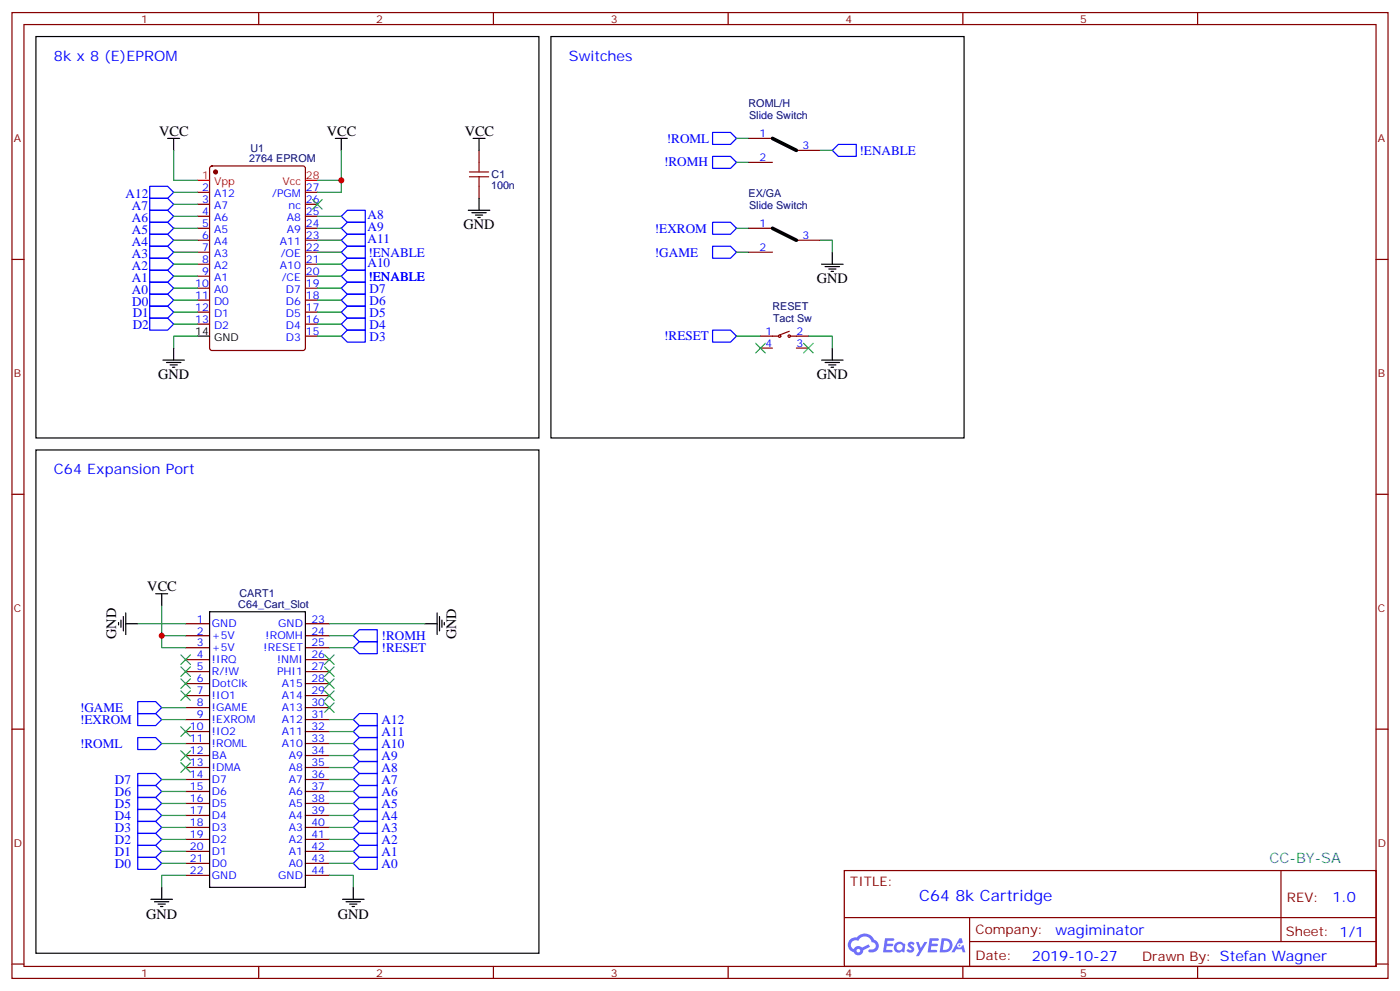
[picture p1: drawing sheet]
<svg xmlns="http://www.w3.org/2000/svg" width="412mm" height="292mm" viewBox="0 0 412 292" stroke-linecap="round" stroke-linejoin="round" font-family="sans-serif">
<g fill="none" stroke="#870000" stroke-width=".35">
<path d="M3.5 3.7h405.4v284.3h-405.4zM7.1 7.2h398.2v277.3h-398.2zM76.2 3.7v3.5M145.3 3.7v3.5M214.5 3.7v3.5M283.6 3.7v3.5M352.8 3.7v3.5M3.5 76.4h3.6M405.3 76.4h3.6M3.5 145.5h3.6M405.3 145.5h3.6M3.5 214.7h3.6"/>
<path d="M405.3 214.7h3.6M248.7 256.3h156.6v28.2h-156.6zM377.3 256.3v20.9M248.7 270.1h156.5M285.6 277.2h119.6M285.6 270.1v14.2M3.5 283.8h3.6M76.2 284.5v3.5M145.3 284.5v3.5M214.5 284.5v3.5M283.6 284.5v3.5M352.8 284.5v3.5"/>
<path d="M405.3 283.8h3.6"/>
</g>
<g fill="#5487ff">
<path d="M267.7 277.5a1.22 1.22 0 0 1 1.7 .2l-.4 .6a.47 .47 0 0 0-.3-.4 .47 .47 0 0 0-.5 .2l.1 .2a1.14 1.14 0 0 1 .8 1.8 1.14 1.14 0 0 1-1.9 0l-.2-.2 .5-.6 .7 .5a.29 .29 0 0 0 .3-.3 .29 .29 0 0 0-.2-.3 1.04 1.04 0 0 1-.6-1.7z"/>
<path d="M260.7 276.2h2.4l.3 .2-.2 .5-1.8 .1-.1 .8h1.5l.3 .4-.3 .4h-1.6l-.2 1.1h1.7l.2 .3-.2 .3-2.6 .1z"/>
<path d="M273.8 276.2h2.4l.3 .2-.1 .5-1.8 .1-.2 .8h1.6l.3 .4-.4 .4-1.6-.1-.1 1.1 1.7 .1 .2 .3-.2 .3-2.6 .1z"/>
<path d="M282.6 276.2h.7l.3 1.3-.6 .3a.69 .69 0 0 0-1 .3 .69 .69 0 0 0 .4 .9 .69 .69 0 0 0 .9-.6l.5-.2 .6 2.2h-.8l-.2-.9h-1.8l-.5 .9h-.8z"/>
<path d="M269.8 277.3h.8l.6 1.8 1.1-1.8h.9l-2.6 4.2h-.8l.9-1.5z"/>
<path d="M277.4 276.2l-.6 4.2h1.3a2.11 2.11 0 0 0 2.5-2.1 2.11 2.11 0 0 0-2.5-2.1zM278.1 277a1.39 1.39 0 0 1 1.7 1.4 1.39 1.39 0 0 1-1.8 1.2h-.3z"/>
<path d="M263.7 277.8a1.54 1.54 0 0 0-.1 2.2 1.54 1.54 0 0 0 2.2 .1l.6 .3 .3-2.3-.2-.3h-.4a1.49 1.49 0 0 0-2.4 0zM264 278.8a.94 .94 0 0 1 1.8 0 .94 .94 0 0 1-1.8 0z"/>
<path d="M250.4 276.6a2.18 2.18 0 0 0 1.1 3.7 1.44 1.44 0 0 0 1.6 .9 1.44 1.44 0 0 0 1.2-1.4l2-1.1-.5-.7-1.9 1a1.47 1.47 0 0 0-2.4 .4 1.39 1.39 0 0 1-.7-1.9 1.39 1.39 0 0 1 2-.5 2.12 2.12 0 0 1 2.2-1.3 2.12 2.12 0 0 1 1.9 1.7 1.14 1.14 0 0 1 1.1 1.4 1.14 1.14 0 0 1-1.7 .7 .43 .43 0 0 0-.5 .4 .43 .43 0 0 0 .4 .5 1.98 1.98 0 0 0 2.5-1.2 1.98 1.98 0 0 0-1.2-2.6 3.1 3.1 0 0 0-5.3-.6l-.9 .1zM252.3 279.9a.55 .55 0 0 1 1.1 0 .55 .55 0 0 1-1.1 0z"/>
<circle cx="282.6" cy="278.3" r=".26"/>
</g>
<circle cx="63.5" cy="50.6" r=".53" fill="#870000" stroke="#870000" stroke-width=".35"/>
<g fill="none" stroke="#870000" stroke-width=".35">
<path d="M58.2 56.6h3.5M62 49.1l.4-.2h26.9l.6 .4 .1 53.2-.5 .6-27.1 .1-.6-.5-.1-53.1zM90 56.6h3.5M141.1 44.3v3.5M141.1 54.9v3.5M220.5 40.7h7M220.5 47.8h7M234.6 44.3h7.1M58.2 60.1h3.5M58.2 63.7h3.5M58.2 67.2h3.5M58.2 70.7h3.5"/>
<path d="M58.2 74.3h3.5M58.2 77.8h3.5M90 60.1h3.5M90 63.7h3.5M90 67.2h3.5M90 70.7h3.5M90 74.3h3.5M90 77.8h3.5M220.5 67.2h7M220.5 74.3h7M234.6 70.7h7.1M58.2 81.3h3.5"/>
<path d="M58.2 84.8h3.5M58.2 88.4h3.5M58.2 91.9h3.5M58.2 95.4h3.5M90 81.3h3.5M90 84.8h3.5M90 88.4h3.5M90 91.9h3.5M90 95.4h3.5M90 99h3.5M224 99h5.3M232.5 97.5l-2.8 1.1"/>
<path d="M232.8 99h5.3M224 102.5h3.5M234.6 102.5h3.5M54.7 183.6h7M54.7 187.1h7M54.7 190.7h7M54.7 194.2h7M54.7 197.7h7M90 183.6h7M90 187.1h7M90 190.7h7M90 194.2h7"/>
<path d="M90 197.7h7M54.7 201.3h7M54.7 204.8h7M54.7 208.3h7M54.7 211.8h7M54.7 215.4h7M54.7 218.9h7M90 201.3h7M90 204.8h7M90 208.3h7M90 211.8h7M90 215.4h7"/>
<path d="M90 218.9h7M54.7 222.4h7M54.7 226h7M54.7 229.5h7M54.7 233h7M54.7 236.5h7M90 222.4h7M90 226h7M90 229.5h7M90 233h7M90 236.5h7M54.7 240.1h7"/>
<path d="M54.7 243.6h7M54.7 247.1h7M54.7 250.6h7M54.7 254.2h7M54.7 257.7h7M90 240.1h7M90 243.6h7M90 247.1h7M90 250.6h7M90 254.2h7M90 257.7h7"/>
<circle cx="229.7" cy="99" r=".35"/>
<circle cx="232.5" cy="99" r=".35"/>
</g>
<path d="M58.2 53.1h3.5M90 53.1h3.5" fill="none" stroke="#f00" stroke-width=".35"/>
<g fill="none" stroke="#000" stroke-width=".35">
<path d="M10.6 10.8h148.1v118.1h-148.1zM162.3 10.8h121.7v118.1h-121.7zM49.4 40.7h3.5M51.2 40.7v3.6M98.8 40.7h3.5M100.5 40.7v3.6M139.3 40.7h3.6M141.1 40.7v3.6M141.1 58.4v3.5M137.9 61.9h6.4M139 62.6h4.2M140.1 63.3h2.1"/>
<path d="M140.8 64h.7M242 77.8h6.4M243.1 78.5h4.2M244.1 79.2h2.1M244.8 79.9h.7M245.2 74.3v3.5M58.2 99h3.5M48 106h6.3M49 106.7h4.3M50.1 107.4h2.1M50.8 108.1h.7M51.2 102.5v3.5"/>
<path d="M242 106h6.4M243.1 106.7h4.2M244.1 107.4h2.1M244.8 108.1h.7M245.2 102.5v3.5M10.6 132.5h148.1v148.1h-148.1zM45.9 174.8h3.5M47.6 174.8v3.5M34.9 183.3v.7M35.6 182.6v2.1M36.3 181.5v4.2M37 183.6h3.6"/>
<path d="M37 180.4v6.4M61.7 180.1h28.3v81.1h-28.3zM125.2 183.6h3.6M128.8 180.4v6.4M129.5 181.5v4.2M130.2 182.6v2.1M130.9 183.3v.7M44.4 264.8h6.4M45.5 265.5h4.2M46.6 266.2h2.1M47.3 266.9h.7M47.6 261.2v3.6"/>
<path d="M100.9 264.8h6.3M102 265.5h4.2M103 266.2h2.1M103.7 266.9h.7M104.1 261.2v3.6"/>
</g>
<g fill="none" stroke="#008700" stroke-width=".35">
<path d="M51.2 44.3v8.8h7M51.2 56.6h7M93.5 53.1h7M100.5 44.3v12.3h-7M217 47.8h3.5M217 40.7h3.5M241.7 44.3h3.5M51.2 60.1h7M51.2 63.7h7M51.2 67.2h7M51.2 70.7h7M51.2 74.3h7"/>
<path d="M51.2 77.8h7M93.5 63.7h7M93.5 67.2h7M93.5 70.7h7M93.5 74.3h7M93.5 77.8h7M217 67.2h3.5M217 74.3h3.5M241.7 70.7h3.5v3.6M51.2 81.3h7M51.2 84.8h7M51.2 88.4h7"/>
<path d="M51.2 91.9h7M51.2 95.4h7M58.2 99h-7v3.5M93.5 81.3h7M93.5 84.8h7M93.5 88.4h7M93.5 91.9h7M93.5 95.4h7M93.5 99h7M217 99h7M238.1 99h7.1v3.5M47.6 178.3v12.4h7.1"/>
<path d="M40.6 183.6h14.1M47.6 187.1h7.1M97 187.1h7.1M97 190.7h7.1M97 183.6h28.2M47.6 218.9h7.1M47.6 211.8h7.1M47.6 208.3h7.1M97 218.9h7.1M97 215.4h7.1M97 211.8h7.1M47.6 236.5h7.1"/>
<path d="M47.6 233h7.1M47.6 229.5h7.1M97 236.5h7.1M97 233h7.1M97 229.5h7.1M97 226h7.1M97 222.4h7.1M47.6 254.2h7.1M47.6 250.6h7.1M47.6 247.1h7.1M47.6 243.6h7.1M47.6 240.1h7.1"/>
<path d="M54.7 257.7h-7.1v3.5M97 257.7h7.1v3.5M97 254.2h7.1M97 250.6h7.1M97 247.1h7.1M97 243.6h7.1M97 240.1h7.1"/>
</g>
<g fill="none" stroke="#00f" stroke-width=".35">
<path d="M209.9 39h5.3l1.8 1.7-1.8 1.8h-5.3zM44.1 58.4h5.3l1.8 1.7-1.8 1.8h-5.3zM44.1 54.9h5.3l1.8 1.7-1.8 1.8h-5.3zM209.9 46h5.3l1.8 1.8-1.8 1.8h-5.3zM245.2 44.3l1.7-1.8h5.3v3.5h-5.3zM44.1 79.6h5.3l1.8 1.7-1.8 1.8h-5.3zM44.1 76h5.3l1.8 1.8-1.8 1.8h-5.3zM44.1 72.5h5.3l1.8 1.8-1.8 1.7h-5.3zM44.1 69h5.3l1.8 1.7-1.8 1.8h-5.3zM44.1 65.4h5.3l1.8 1.8-1.8 1.8h-5.3zM44.1 61.9h5.3l1.8 1.8-1.8 1.7h-5.3zM100.5 63.7l1.8-1.8h5.3v3.5h-5.3z"/>
<path d="M100.5 67.2l1.8-1.8h5.3v3.6h-5.3zM100.5 77.8l1.8-1.8h5.3v3.6h-5.3zM100.5 70.7l1.8-1.7h5.3v3.5h-5.3zM100.5 74.3l1.8-1.8h5.3v3.5h-5.3zM102.3 79.6h5.3v3.5h-5.3l-1.8-1.8zM209.9 65.4h5.3l1.8 1.8-1.8 1.8h-5.3zM209.9 72.5h5.3l1.8 1.8-1.8 1.7h-5.3zM44.1 83.1h5.3l1.8 1.7-1.8 1.8h-5.3zM44.1 86.6h5.3l1.8 1.8-1.8 1.7h-5.3zM44.1 90.1h5.3l1.8 1.8-1.8 1.8h-5.3zM44.1 93.7h5.3l1.8 1.7-1.8 1.8h-5.3zM100.5 95.4l1.8-1.7h5.3v3.5h-5.3z"/>
<path d="M100.5 91.9l1.8-1.8h5.3v3.6h-5.3zM100.5 88.4l1.8-1.8h5.3v3.5h-5.3zM100.5 84.8l1.8-1.7h5.3v3.5h-5.3zM102.3 97.2h5.3v3.5h-5.3l-1.8-1.7zM209.9 97.2h5.3l1.8 1.8-1.8 1.7h-5.3zM104.1 190.7l1.7-1.8h5.3v3.5h-5.3zM105.8 185.4h5.3v3.5h-5.3l-1.7-1.8zM40.6 217.1h5.3l1.7 1.8-1.7 1.8h-5.3zM40.6 210.1h5.3l1.7 1.7-1.7 1.8h-5.3zM40.6 206.6h5.3l1.7 1.7-1.7 1.8h-5.3zM104.1 215.4l1.7-1.8h5.3v3.5h-5.3zM105.8 217.1h5.3v3.6h-5.3l-1.7-1.8z"/>
<path d="M105.8 210.1h5.3v3.5h-5.3l-1.7-1.8zM40.6 238.3h5.3l1.7 1.8-1.7 1.7h-5.3zM40.6 234.8h5.3l1.7 1.7-1.7 1.8h-5.3zM40.6 231.2h5.3l1.7 1.8-1.7 1.8h-5.3zM40.6 227.7h5.3l1.7 1.8-1.7 1.7h-5.3zM104.1 236.5l1.7-1.7h5.3v3.5h-5.3zM104.1 233l1.7-1.8h5.3v3.6h-5.3zM104.1 229.5l1.7-1.8h5.3v3.5h-5.3zM104.1 226l1.7-1.8h5.3v3.5h-5.3zM104.1 222.4l1.7-1.7h5.3v3.5h-5.3zM40.6 252.4h5.3l1.7 1.8-1.7 1.7h-5.3zM40.6 248.9h5.3l1.7 1.7-1.7 1.8h-5.3z"/>
<path d="M40.6 245.4h5.3l1.7 1.7-1.7 1.8h-5.3zM40.6 241.8h5.3l1.7 1.8-1.7 1.8h-5.3zM104.1 254.2l1.7-1.8h5.3v3.5h-5.3zM104.1 247.1l1.7-1.7h5.3v3.5h-5.3zM104.1 243.6l1.7-1.8h5.3v3.6h-5.3zM104.1 240.1l1.7-1.8h5.3v3.5h-5.3zM105.8 248.9h5.3v3.5h-5.3l-1.7-1.8z"/>
</g>
<g fill="none" stroke="#3c3" stroke-width=".35">
<path d="M92.1 58.7l2.8 2.9M94.9 58.7l-2.8 2.9M222.6 101.1l2.8 2.8M225.4 101.1l-2.8 2.8M236.7 101.1l2.8 2.8M239.5 101.1l-2.8 2.8M53.3 192.8l2.8 2.8M53.3 196.3l2.8 2.8M53.3 199.8l2.8 2.9M56.1 192.8l-2.8 2.8M56.1 196.3l-2.8 2.8M56.1 199.8l-2.8 2.9"/>
<path d="M95.6 199.8l2.8 2.9M95.6 196.3l2.8 2.8M95.6 192.8l2.8 2.8M98.4 199.8l-2.8 2.9M98.4 196.3l-2.8 2.8M98.4 192.8l-2.8 2.8M53.3 203.4l2.8 2.8M53.3 214l2.8 2.8M56.1 203.4l-2.8 2.8M56.1 214l-2.8 2.8M95.6 206.9l2.8 2.8M95.6 203.4l2.8 2.8"/>
<path d="M98.4 206.9l-2.8 2.8M98.4 203.4l-2.8 2.8M53.3 221l2.8 2.8M53.3 224.5l2.8 2.9M56.1 221l-2.8 2.8M56.1 224.5l-2.8 2.9"/>
</g>
<path d="M138.3 52h5.6M138.3 50.6h5.6M141.1 47.8v2.8M141.1 52v2.9" fill="none" stroke="#a10000" stroke-width=".35"/>
<path d="M227.5 40.7l7.1 3.6M227.5 67.2l7.1 3.5" fill="none" stroke="#000" stroke-width="1.1"/>
<g fill="#c00">
<circle cx="100.5" cy="53.1" r=".88"/>
<circle cx="47.6" cy="187.1" r=".88"/>
</g>
<text font-size="4.6" fill="#00f" x="270.8" y="265.3">C64 8k Cartridge</text>
<g font-size="4.2" fill="#00f">
<text x="15.9" y="17.8">8k x 8 (E)EPROM</text>
<text x="167.6" y="17.8">Switches</text>
<text x="15.9" y="139.5">C64 Expansion Port</text>
<text x="392.5" y="265.6">1.0</text>
<text x="310.9" y="275.1">wagiminator</text>
<text x="304" y="282.9">2019-10-27</text>
</g>
<g font-size="4.2">
<text x="46.9" y="40">VCC</text>
<text x="96.3" y="40">VCC</text>
<text x="136.9" y="40">VCC</text>
<text x="136.5" y="67.6">GND</text>
<text x="240.6" y="83.4">GND</text>
<text x="46.6" y="111.7">GND</text>
<text x="240.6" y="111.7">GND</text>
<text x="43.4" y="174.1">VCC</text>
<text x="34.2" y="188.1" transform="rotate(-90 34.2 188.1)">GND</text>
<text x="134.4" y="188.2" transform="rotate(-90 134.4 188.2)">GND</text>
<text x="43" y="270.4">GND</text>
<text x="99.5" y="270.4">GND</text>
</g>
<text font-size="4.2" fill="#0099b0" x="373.9" y="254.2">CC-BY-SA</text>
<g font-size="3.9" fill="#00f">
<text x="196.5" y="42.1">!ROML</text>
<text x="253.2" y="45.6">!ENABLE</text>
<text x="195.6" y="49">!ROMH</text>
<text x="37" y="58.4">A12</text>
<text x="38.8" y="65.4">A6</text>
<text x="38.8" y="61.9">A7</text>
<text x="108.3" y="64.5">A8</text>
<text x="38.8" y="69">A5</text>
<text x="108.3" y="68.1">A9</text>
<text x="108.3" y="71.6">A11</text>
<text x="192.9" y="68.5">!EXROM</text>
<text x="38.8" y="76">A3</text>
<text x="38.8" y="72.5">A4</text>
<text x="108.6" y="75.6">!ENABLE</text>
<text x="192.9" y="75.6">!GAME</text>
<text x="38.8" y="83.1">A1</text>
<text x="38.8" y="79.6">A2</text>
<text x="108.3" y="78.6">A10</text>
<text x="108.6" y="82.6">!ENABLE</text>
<text x="38.8" y="86.6">A0</text>
<text x="108.9" y="89.7">D6</text>
<text x="108.9" y="86.2">D7</text>
<text x="38.9" y="90">D0</text>
<text x="39.1" y="93.2">D1</text>
<text x="108.9" y="93.2">D5</text>
<text x="39.1" y="96.7">D2</text>
<text x="108.9" y="100.3">D3</text>
<text x="108.9" y="96.7">D4</text>
<text x="195.6" y="100.2">!RESET</text>
<text x="112.4" y="188.5">!ROMH</text>
<text x="112.4" y="192">!RESET</text>
<text x="23.6" y="209.6">!GAME</text>
<text x="23.6" y="213.2">!EXROM</text>
<text x="112.4" y="213.2">A12</text>
<text x="23.6" y="220.2">!ROML</text>
<text x="112.4" y="220.2">A10</text>
<text x="112.4" y="216.7">A11</text>
<text x="112.4" y="227.3">A8</text>
<text x="112.4" y="223.7">A9</text>
<text x="33.9" y="230.7">D7</text>
<text x="112.4" y="230.8">A7</text>
<text x="33.9" y="237.8">D5</text>
<text x="33.9" y="234.3">D6</text>
<text x="112.4" y="237.8">A5</text>
<text x="112.4" y="234.3">A6</text>
<text x="33.9" y="244.8">D3</text>
<text x="33.9" y="241.3">D4</text>
<text x="112.4" y="244.9">A3</text>
<text x="112.4" y="241.4">A4</text>
<text x="33.9" y="251.9">D1</text>
<text x="33.9" y="248.4">D2</text>
<text x="112.4" y="252">A1</text>
<text x="112.4" y="248.4">A2</text>
<text x="33.9" y="255.4">D0</text>
<text x="112.4" y="255.5">A0</text>
</g>
<g font-size="3.9" fill="#800">
<text x="250.5" y="260.9">TITLE:</text>
<text x="379.1" y="265.6">REV:</text>
<text x="287.4" y="275.1">Company:</text>
<text x="378.7" y="275.7">Sheet: 1/1</text>
<text x="287.4" y="282.8">Date:</text>
<text x="336.4" y="282.8">Drawn By: Stefan Wagner</text>
</g>
<g font-size="3.2" fill="#800">
<text x="41.6" y="6.7">1</text>
<text x="110.8" y="6.7">2</text>
<text x="179.9" y="6.7">3</text>
<text x="249.1" y="6.7">4</text>
<text x="318.2" y="6.7">5</text>
<text x="4.1" y="41.8">A</text>
<text x="405.9" y="41.8">A</text>
<text x="4.1" y="110.9">B</text>
<text x="405.9" y="110.9">B</text>
<text x="4.1" y="180.1">C</text>
<text x="405.9" y="180.1">C</text>
<text x="4.1" y="249.2">D</text>
<text x="405.9" y="249.2">D</text>
<text x="41.6" y="287.5">1</text>
<text x="110.8" y="287.5">2</text>
<text x="179.9" y="287.5">3</text>
<text x="249.1" y="287.5">4</text>
<text x="318.2" y="287.5">5</text>
</g>
<g font-size="3.2" fill="#000080">
<text x="220.5" y="31.4">ROML/H</text>
<text x="220.7" y="34.9">Slide Switch</text>
<text x="73.4" y="47.8">2764 EPROM</text>
<text x="73.8" y="44.6">U1</text>
<text x="144.8" y="52.5">C1</text>
<text x="144.6" y="55.7">100n</text>
<text x="220.5" y="57.9">EX/GA</text>
<text x="220.7" y="61.4">Slide Switch</text>
<text x="227.5" y="91.4">RESET</text>
<text x="227.7" y="94.9">Tact Sw</text>
<text x="70.2" y="179">C64_Cart_Slot</text>
<text x="70.5" y="175.9">CART1</text>
</g>
<g font-size="3.2" fill="#00f">
<text x="223.8" y="40.4">1</text>
<text x="223.8" y="47.4">2</text>
<text x="236.4" y="43.9">3</text>
<text x="59.5" y="56.3">2</text>
<text x="59.5" y="59.8">3</text>
<text x="63" y="58">A12</text>
<text x="80.2" y="58">/PGM</text>
<text x="90.1" y="59.8">26</text>
<text x="90.1" y="56.3">27</text>
<text x="59.5" y="63.3">4</text>
<text x="63" y="61.6">A7</text>
<text x="63" y="65.1">A6</text>
<text x="84.5" y="65.1">A8</text>
<text x="85" y="61.6">nc</text>
<text x="90.1" y="63.3">25</text>
<text x="59.5" y="66.9">5</text>
<text x="59.5" y="70.4">6</text>
<text x="63" y="68.6">A5</text>
<text x="84.5" y="68.6">A9</text>
<text x="90.1" y="70.4">23</text>
<text x="90.1" y="66.9">24</text>
<text x="223.8" y="66.9">1</text>
<text x="236.4" y="70.4">3</text>
<text x="59.5" y="73.9">7</text>
<text x="59.5" y="77.4">8</text>
<text x="63" y="72.1">A4</text>
<text x="63" y="75.7">A3</text>
<text x="82.5" y="72.1">A11</text>
<text x="82.7" y="75.7">/OE</text>
<text x="90.1" y="77.4">21</text>
<text x="90.1" y="73.9">22</text>
<text x="223.8" y="73.9">2</text>
<text x="59.5" y="81">9</text>
<text x="63" y="79.2">A2</text>
<text x="63" y="82.7">A1</text>
<text x="82.5" y="79.2">A10</text>
<text x="83" y="82.7">/CE</text>
<text x="90.1" y="81">20</text>
<text x="57.5" y="84.5">10</text>
<text x="57.5" y="88">11</text>
<text x="63" y="86.3">A0</text>
<text x="63" y="89.8">D0</text>
<text x="84.2" y="89.8">D6</text>
<text x="84.2" y="86.3">D7</text>
<text x="90.1" y="88">18</text>
<text x="90.1" y="84.5">19</text>
<text x="57.5" y="91.5">12</text>
<text x="57.5" y="95.1">13</text>
<text x="63" y="93.3">D1</text>
<text x="84.2" y="93.3">D5</text>
<text x="90.1" y="95.1">16</text>
<text x="90.1" y="91.5">17</text>
<text x="63" y="96.8">D2</text>
<text x="84.2" y="100.4">D3</text>
<text x="84.2" y="96.8">D4</text>
<text x="90.1" y="98.6">15</text>
<text x="225.5" y="98.6">1</text>
<text x="234.6" y="98.6">2</text>
<text x="225.5" y="102.1">4</text>
<text x="234.6" y="102.1">3</text>
<text x="58" y="183.3">1</text>
<text x="62.4" y="184.7">GND</text>
<text x="82" y="184.7">GND</text>
<text x="91.7" y="183.3">23</text>
<text x="58" y="186.8">2</text>
<text x="58" y="190.3">3</text>
<text x="62.4" y="188.2">+5V</text>
<text x="62.4" y="191.7">+5V</text>
<text x="77.7" y="191.7">!RESET</text>
<text x="78.2" y="188.2">!ROMH</text>
<text x="91.7" y="186.8">24</text>
<text x="91.7" y="190.3">25</text>
<text x="58" y="193.9">4</text>
<text x="58" y="197.4">5</text>
<text x="62.4" y="195.3">!IRQ</text>
<text x="81.6" y="195.3">!NMI</text>
<text x="91.7" y="193.9">26</text>
<text x="91.7" y="197.4">27</text>
<text x="58" y="200.9">6</text>
<text x="62.4" y="198.8">R/!W</text>
<text x="62.4" y="202.3">DotClk</text>
<text x="81.6" y="198.8">PHI1</text>
<text x="83.1" y="202.3">A15</text>
<text x="91.7" y="200.9">28</text>
<text x="58" y="204.4">7</text>
<text x="58" y="208">8</text>
<text x="62.4" y="205.8">!IO1</text>
<text x="62.4" y="209.4">!GAME</text>
<text x="83.1" y="205.8">A14</text>
<text x="83.1" y="209.4">A13</text>
<text x="91.7" y="204.4">29</text>
<text x="91.7" y="208">30</text>
<text x="55.9" y="215">10</text>
<text x="58" y="211.5">9</text>
<text x="62.4" y="212.9">!EXROM</text>
<text x="83.1" y="212.9">A12</text>
<text x="91.7" y="211.5">31</text>
<text x="91.7" y="215">32</text>
<text x="55.9" y="218.5">11</text>
<text x="62.4" y="216.4">!IO2</text>
<text x="62.4" y="220">!ROML</text>
<text x="83.1" y="216.4">A11</text>
<text x="83.1" y="220">A10</text>
<text x="91.7" y="218.5">33</text>
<text x="55.9" y="222.1">12</text>
<text x="55.9" y="225.6">13</text>
<text x="62.4" y="223.5">BA</text>
<text x="62.4" y="227">!DMA</text>
<text x="85.1" y="223.5">A9</text>
<text x="85.1" y="227">A8</text>
<text x="91.7" y="222.1">34</text>
<text x="91.7" y="225.6">35</text>
<text x="55.9" y="229.1">14</text>
<text x="55.9" y="232.7">15</text>
<text x="62.4" y="230.5">D7</text>
<text x="85.1" y="230.5">A7</text>
<text x="91.7" y="229.1">36</text>
<text x="91.7" y="232.7">37</text>
<text x="55.9" y="236.2">16</text>
<text x="55.9" y="239.7">17</text>
<text x="62.4" y="234.1">D6</text>
<text x="62.4" y="237.6">D5</text>
<text x="85.1" y="234.1">A6</text>
<text x="85.1" y="237.6">A5</text>
<text x="91.7" y="236.2">38</text>
<text x="91.7" y="239.7">39</text>
<text x="55.9" y="243.2">18</text>
<text x="62.4" y="241.1">D4</text>
<text x="62.4" y="244.7">D3</text>
<text x="85.1" y="241.1">A4</text>
<text x="85.1" y="244.7">A3</text>
<text x="91.7" y="243.2">40</text>
<text x="55.9" y="246.8">19</text>
<text x="55.9" y="250.3">20</text>
<text x="62.4" y="248.2">D2</text>
<text x="62.4" y="251.7">D1</text>
<text x="85.1" y="248.2">A2</text>
<text x="85.1" y="251.7">A1</text>
<text x="91.7" y="246.8">41</text>
<text x="91.7" y="250.3">42</text>
<text x="55.9" y="253.8">21</text>
<text x="55.9" y="257.4">22</text>
<text x="62.4" y="255.2">D0</text>
<text x="85.1" y="255.2">A0</text>
<text x="91.7" y="253.8">43</text>
<text x="91.7" y="257.4">44</text>
<text x="62.4" y="258.8">GND</text>
<text x="82" y="258.8">GND</text>
</g>
<g font-size="3.2" fill="#f00">
<text x="59.5" y="52.7">1</text>
<text x="90.1" y="52.7">28</text>
<text x="63" y="54.5">Vpp</text>
<text x="83.2" y="54.5">Vcc</text>
</g>
<g font-size="3.2">
<text x="57.5" y="98.6">14</text>
<text x="63" y="100.4">GND</text>
</g>
</svg>
